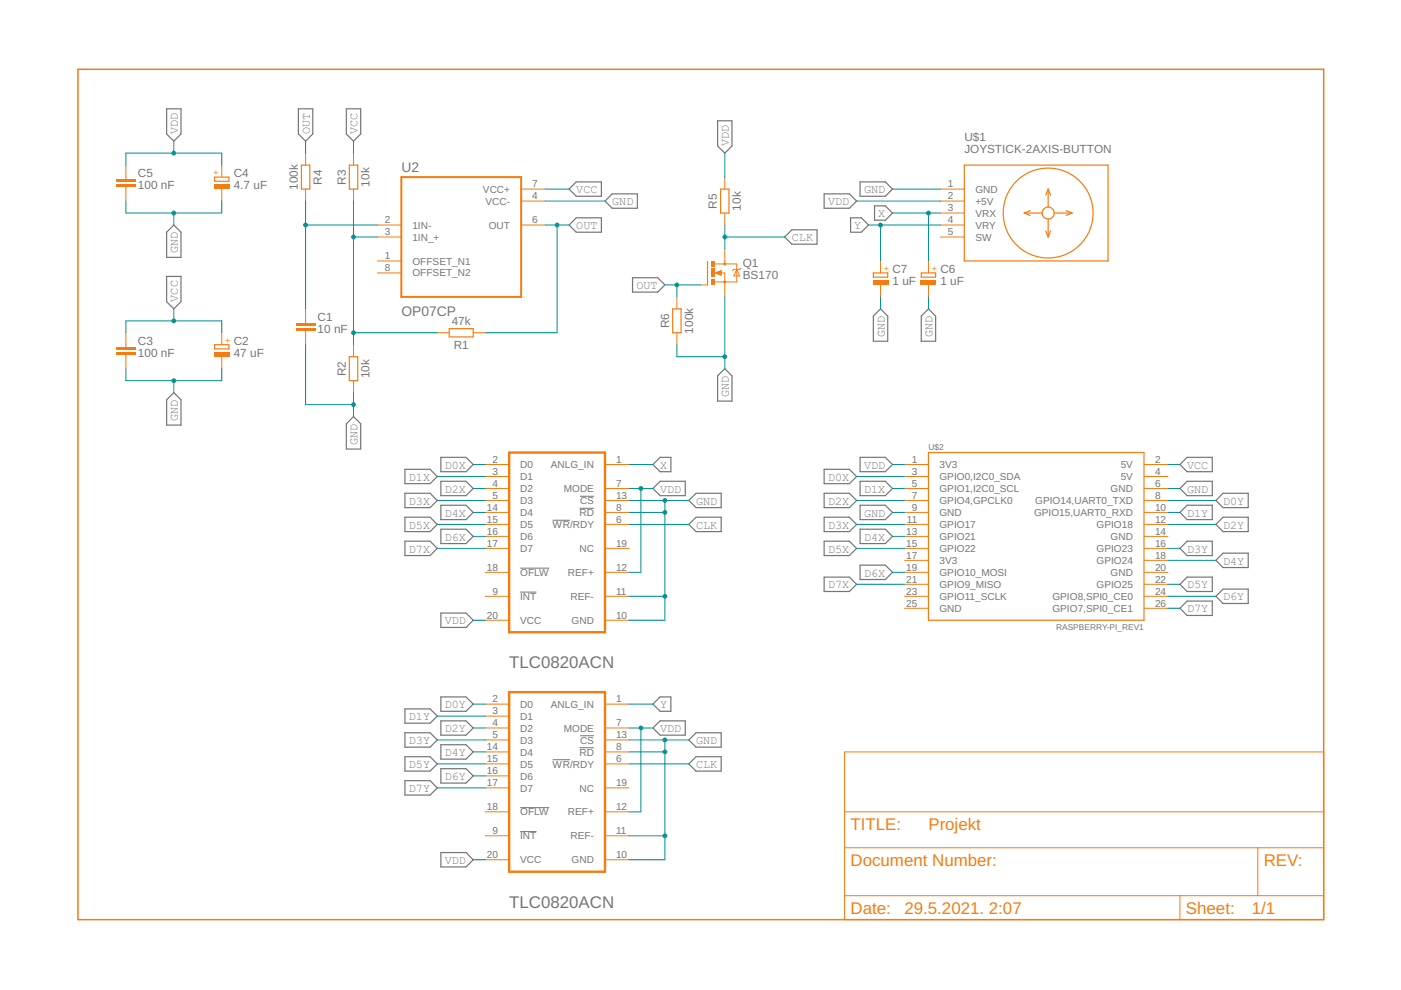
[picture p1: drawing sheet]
<svg xmlns="http://www.w3.org/2000/svg" width="297mm" height="210mm" viewBox="0 0 297 210" stroke-linecap="round" stroke-linejoin="round" font-family="sans-serif">
<g fill="none" stroke="#757575" stroke-width=".25">
<path d="M35.3 23.1h3.1v5.3l-1.5 1.5-1.6-1.5zM63.3 23.1h3v5.3l-1.5 1.5-1.5-1.5zM73.4 23.1h3.1v5.3l-1.5 1.5-1.6-1.5zM152.1 25.6h3.1v5.3l-1.5 1.6-1.6-1.6zM182.4 38.6h5.3l1.5 1.5-1.5 1.5h-5.3zM35.3 58.6h3.1v5.4l-1.5 1.5-1.6-1.5zM36.9 47.7l1.5 1.5v5.4h-3.1v-5.4zM120.6 40.1l1.6-1.5h5.3v3h-5.3zM120.6 47.7l1.6-1.5h5.3v3h-5.3zM128.3 42.6l1.5-1.5h5.3v3.1h-5.3zM134.1 58.9h5.3l1.6 1.5-1.6 1.5h-5.3zM166.4 50.2l1.5-1.5h5.3v3.1h-5.3z"/>
<path d="M174.7 41.1h5.4l1.5 1.5-1.5 1.6h-5.4zM180.3 46.2h2.3l1.5 1.5-1.5 1.5h-2.3zM185.4 43.6h2.3l1.5 1.6-1.5 1.5h-2.3zM153.7 78.2l1.5 1.5v5.3h-3.1v-5.3zM185.2 67l1.5-1.5 1.5 1.5v5.3h-3zM195.3 67l1.5-1.5 1.6 1.5v5.3h-3.1zM36.9 83.2l1.5 1.6v5.3h-3.1v-5.3zM75 88.3l1.5 1.6v5.3h-3.1v-5.3zM85.9 99.5h5.3l1.5 1.5-1.5 1.6h-5.3zM93.5 97h5.3l1.5 1.5-1.5 1.5h-5.3zM140 97h2.2v3h-2.2l-1.6-1.5zM174.7 99.5h5.4l1.5 1.5-1.5 1.6h-5.4z"/>
<path d="M182.4 97h5.3l1.5 1.5-1.5 1.5h-5.3zM250.2 98.5l1.5-1.5h5.3v3h-5.3zM85.9 104.6h5.3l1.5 1.5-1.5 1.5h-5.3zM85.9 109.7h5.3l1.5 1.5-1.5 1.5h-5.3zM85.9 114.7h5.3l1.5 1.6-1.5 1.5h-5.3zM93.5 107.1h5.3l1.5 1.5-1.5 1.6h-5.3zM93.5 102h5.3l1.5 1.6-1.5 1.5h-5.3zM93.5 112.2h5.3l1.5 1.5-1.5 1.6h-5.3zM140 102h5.3v3.1h-5.3l-1.6-1.5zM146 106.1l1.6-1.5h5.3v3h-5.3zM146 111.2l1.6-1.5h5.3v3h-5.3zM174.7 114.7h5.4l1.5 1.6-1.5 1.5h-5.4z"/>
<path d="M174.7 104.6h5.4l1.5 1.5-1.5 1.5h-5.4zM174.7 109.7h5.4l1.5 1.5-1.5 1.5h-5.4zM182.4 107.1h5.3l1.5 1.5-1.5 1.6h-5.3zM182.4 102h5.3l1.5 1.6-1.5 1.5h-5.3zM182.4 112.2h5.3l1.5 1.5-1.5 1.6h-5.3zM182.4 119.8h5.3l1.5 1.5-1.5 1.6h-5.3zM250.2 103.6l1.5-1.6h5.3v3.1h-5.3zM250.2 108.6l1.5-1.5h5.3v3.1h-5.3zM250.2 116.3l1.5-1.6h5.3v3.1h-5.3zM257.8 118.8l1.5-1.5h5.3v3h-5.3zM259.3 104.6h5.3v3h-5.3l-1.5-1.5zM259.3 109.7h5.3v3h-5.3l-1.5-1.5z"/>
<path d="M93.5 130h5.3l1.5 1.5-1.5 1.5h-5.3zM174.7 122.4h5.4l1.5 1.5-1.5 1.5h-5.4zM250.2 123.9l1.5-1.5h5.3v3h-5.3zM250.2 129l1.5-1.6h5.3v3.1h-5.3zM257.8 126.4l1.5-1.5h5.3v3.1h-5.3zM85.9 155.4h5.3l1.5 1.5-1.5 1.5h-5.3zM85.9 150.3h5.3l1.5 1.5-1.5 1.5h-5.3zM93.5 147.8h5.3l1.5 1.5-1.5 1.5h-5.3zM93.5 152.8h5.3l1.5 1.5-1.5 1.6h-5.3zM93.5 157.9h5.3l1.5 1.5-1.5 1.6h-5.3zM138.4 154.3l1.6-1.5h5.3v3.1h-5.3zM140 147.8h2.2v3h-2.2l-1.6-1.5z"/>
<path d="M146 156.9l1.6-1.5h5.3v3h-5.3zM85.9 160.4h5.3l1.5 1.6-1.5 1.5h-5.3zM85.9 165.5h5.3l1.5 1.5-1.5 1.6h-5.3zM93.5 163h5.3l1.5 1.5-1.5 1.5h-5.3zM146 162l1.6-1.6h5.3v3.1h-5.3zM93.5 180.8h5.3l1.5 1.5-1.5 1.5h-5.3z"/>
</g>
<path d="M117.2 110.3h3.7M122.9 107.8h3M123 105.2h2.9M110.3 125.5h3.4M110.3 120.5h6.2M122.9 158.5h3M123 156h2.9M110.3 176.3h3.4M110.3 171.2h6.2M117.2 161.1h3.7" fill="none" stroke="#757575" stroke-width=".21"/>
<path d="M199.4 40.1h5M199.4 42.6h5M199.4 45.2h5M199.4 47.7h5M199.4 50.2h5" fill="none" stroke="#f57c10" stroke-width=".21"/>
<g fill="none" stroke="#f57c10" stroke-width=".25">
<path d="M204.4 35h30.5v20.3h-30.5z"/>
<circle cx="222.2" cy="45.2" r="9.5"/>
</g>
<path d="M221.2 44.2a1.4 1.4 0 0 1 2.2 .3 1.4 1.4 0 0 1-.8 2 1.4 1.4 0 0 1-1.8-1.3h.3a1.15 1.15 0 0 1 1.6-1.1 1.15 1.15 0 0 1 .3 1.9 1.15 1.15 0 0 1-1.9-.6v-.2h-.3z" fill-rule="evenodd" fill="#f57c10"/>
<path d="M221.2 44.2l.9-.4 1 .3 .5 .9-.2 1-.9 .5-1-.1-.5-.6-.2-.6h.3l.1-.6 .4-.4 .6-.2 .5 .1 .5 .4 .2 .5-.1 .6-.3 .4-.6 .3h-.5l-.5-.3-.3-.8h-.3zM221.2 44.2l-.4 1h.3l.3 .8 .5 .2 .5 .1 .6-.3 .3-.4 .1-.6-.2-.5-.5-.4-.5-.1-.6 .2-.4 .4-.1 .6h-.3l.2 .6 .5 .6 1 .1 .9-.5 .2-1-.5-.9-1-.3z" fill="#f57c10"/>
<g fill="none" stroke="#f57c10" stroke-width=".25">
<path d="M150 55.5v4.9M217.1 45.2h3.9M217.1 45.2l1.3 .5M218.4 44.7l-1.3 .5M221.7 49l.5 1.2M222.2 40.1v3.8M222.2 46.4v3.8M222.2 40.1l-.5 1.3M222.2 40.1l.5 1.3M222.7 49l-.5 1.2M223.5 45.2h3.8M226 44.7l1.3 .5"/>
<path d="M227.3 45.2l-1.3 .5M196.8 95.9h45.7v35.6h-45.7z"/>
</g>
<g fill="none" stroke="#f57c10" stroke-width=".21">
<path d="M80 47.7h5.1M80 50.2h5.1M80 55.3h5.1M80 57.9h5.1M110.5 47.7h5.1M110.5 40.1h5.1M110.5 42.6h5.1M151.6 57.9l1.3-.5v1zM151.7 56h4.5v3.8h-4.6M152.8 57.9h.9v2.5M153.7 55.3v.7M156.2 57.1l.6 1.4h-1.2z"/>
<path d="M157.1 56.9l-.3 .2h-1.2l-.3 .3M148.6 60.4h1.4M102.9 98.5h5.1M133.3 98.5h-5M191.8 98.5h5M242.5 98.5h5.1M102.9 101h5M102.9 103.6h5M102.9 106.1h5M102.9 108.6h5M102.9 111.2h5M102.9 113.7h5"/>
<path d="M102.9 116.3h5M107.9 101h.1M107.9 103.6h.1M107.9 106.1h.1M107.9 108.6l.1 .1M107.9 111.2h.1M107.9 113.7h.1M107.9 116.3h.1M128.3 103.6h5M128.3 106.1h5M128.3 108.6h5M128.3 111.2h5"/>
<path d="M128.3 116.3h5M128.3 111.2h.1M128.3 103.6h.1M128.3 108.6v.1M128.3 106.1h.1M128.3 116.3h.1M191.8 101h5M191.8 103.6h5M191.8 106.1h5M191.8 108.6h5M191.8 111.2h5M191.8 113.7h5"/>
<path d="M191.8 116.3h5M191.8 118.8h5M242.5 101h5.1M242.5 103.6h5.1M242.5 106.1h5.1M242.5 108.6h5.1M242.5 111.2h5.1M242.5 113.7h5.1M242.5 116.3h5.1M242.5 118.8h5.1M102.9 121.3l5.1 .1M102.9 126.4h5.1"/>
<path d="M102.9 131.5h5M107.9 131.5h.1M128.3 131.5h.1M128.3 131.5h5M133.3 121.3l-5 .1M133.3 126.4h-5M191.8 121.3h5M191.8 123.9h5M191.8 126.4h5M191.8 129h5M242.5 121.3h5.1M242.5 123.9h5.1"/>
<path d="M242.5 126.4h5.1M242.5 129h5.1"/>
</g>
<path d="M85.1 37.5h25.4v25.4h-25.4z" fill="none" stroke="#f57c10" stroke-width=".42"/>
<path d="M107.9 95.9h20.4v38.1h-20.4z" fill="none" stroke="#f57c10" stroke-width=".51"/>
<path d="M152.8 57.6l-.9 .3 .9 .2v-.2h-.3" fill="none" stroke="#f57c10" stroke-width=".32"/>
<g fill="#f57c10">
<path d="M150.9 59.1h.7v1.3h-.7z" fill-rule="evenodd"/>
<path d="M150.9 55.3h.7v1.3h-.7z" fill-rule="evenodd"/>
<path d="M150.9 57h.7v1.8h-.7z" fill-rule="evenodd"/>
<circle cx="153.7" cy="59.8" r=".33"/>
<circle cx="153.7" cy="56" r=".33"/>
</g>
<g fill="#f57c10">
<path d="M153.3 59.8a.35 .35 0 0 1 .7 0 .35 .35 0 0 1-.7 0zM153.3 59.8a.35 .35 0 0 0 .7 0 .35 .35 0 0 0-.7 0z"/>
<path d="M153.3 56a.35 .35 0 0 1 .7 0 .35 .35 0 0 1-.7 0zM153.3 56a.35 .35 0 0 0 .7 0 .35 .35 0 0 0-.7 0z"/>
<path d="M150.9 59.1h.7v1.3h-.7zM150.9 59.1v1.3h.7v-1.3z"/>
<path d="M150.9 55.3h.7v1.3h-.7zM150.9 55.3v1.3h.7v-1.3z"/>
<path d="M150.9 57h.7v1.8h-.7zM150.9 57v1.8h.7v-1.8z"/>
</g>
<path d="M153.7 52.8v2.5M92.7 70.5h2.5M100.3 70.5h2.6M153.7 60.4v2.5" fill="none" stroke="#f57c10" stroke-width=".21"/>
<path d="M95.2 69.7h5.1v1.7h-5.1z" fill="none" stroke="#f57c10" stroke-width=".25"/>
<g fill="#f57c10">
<path d="M62.8 69.6h4v.5h-4z" fill-rule="evenodd"/>
<path d="M62.8 68.5h4v.5h-4z" fill-rule="evenodd"/>
</g>
<g fill="#f57c10">
<path d="M62.8 69.6h4v.5h-4zM62.8 69.6v.5h4v-.5z"/>
<path d="M62.8 68.5h4v.5h-4zM62.8 68.5v.5h4v-.5z"/>
</g>
<path d="M64.8 65.5v3M64.8 70v3.1" fill="none" stroke="#f57c10" stroke-width=".21"/>
<path d="M45.5 73.1h3v.9h-3z" fill="none" stroke="#f57c10" stroke-width=".25"/>
<path d="M45.4 74.7h3.3v.9h-3.3z" fill-rule="evenodd" fill="#f57c10"/>
<path d="M45.4 74.7h3.3v.9h-3.3zM45.4 74.7v.9h3.3v-.9z" fill="#f57c10"/>
<path d="M64.8 32.5v2.5M75 32.5v2.5M153.7 37.5v2.6M64.8 40.1v2.5M75 40.1v2.5M153.7 45.2v2.5M47 70.5v2.6M47 75.6v2.6M75 73.1v2.5M75 80.7v2.5" fill="none" stroke="#f57c10" stroke-width=".21"/>
<path d="M63.9 35h1.8v5.1h-1.8zM74.1 35h1.7v5.1h-1.7zM152.8 40.1h1.8v5.1h-1.8zM74.1 75.6h1.7v5.1h-1.7z" fill="none" stroke="#f57c10" stroke-width=".25"/>
<g fill="#f57c10">
<path d="M24.7 74.6h4v.5h-4z" fill-rule="evenodd"/>
<path d="M24.7 73.6h4v.5h-4z" fill-rule="evenodd"/>
</g>
<g fill="#f57c10">
<path d="M24.7 74.6h4v.5h-4zM24.7 74.6v.5h4v-.5z"/>
<path d="M24.7 73.6h4v.5h-4zM24.7 73.6v.5h4v-.5z"/>
</g>
<path d="M26.7 70.5v3.1M26.7 75.1v3.1" fill="none" stroke="#f57c10" stroke-width=".21"/>
<path d="M45.5 37.5h3v.9h-3z" fill="none" stroke="#f57c10" stroke-width=".25"/>
<path d="M45.4 39.2h3.3v.9h-3.3z" fill-rule="evenodd" fill="#f57c10"/>
<path d="M45.4 39.2h3.3v.9h-3.3zM45.4 39.2v.9h3.3v-.9z" fill="#f57c10"/>
<path d="M47 35v2.5M47 40.1v2.5" fill="none" stroke="#f57c10" stroke-width=".21"/>
<g fill="#f57c10">
<path d="M24.7 39.1h4v.5h-4z" fill-rule="evenodd"/>
<path d="M24.7 38.1h4v.5h-4z" fill-rule="evenodd"/>
</g>
<g fill="#f57c10">
<path d="M24.7 39.1h4v.5h-4zM24.7 39.1v.5h4v-.5z"/>
<path d="M24.7 38.1h4v.5h-4zM24.7 38.1v.5h4v-.5z"/>
</g>
<g fill="none" stroke="#f57c10" stroke-width=".21">
<path d="M26.7 35v3.1M26.7 39.6v3M143.5 62.9v2.6M143.5 70.5v2.6M102.9 159.4h5M102.9 151.8h5.1M102.9 149.3h5M102.9 154.3h5M102.9 156.9h5M107.9 149.3h.1M107.9 154.3l.1 .1M107.9 156.9h.1"/>
<path d="M107.9 159.4h.1M128.3 159.4h5M128.3 149.3h.1M128.3 154.3v.1M128.3 159.4h.1M128.3 156.9h.1M128.3 149.3h5M128.3 154.3h5M128.3 156.9h5M179.1 159.4h101.5v35.6h-101.5zM102.9 172.1h5.1M102.9 177.2h5.1"/>
<path d="M102.9 162h5M102.9 164.5h5M102.9 167h5M107.9 162h.1M107.9 164.5h.1M107.9 167l.1 .1M128.3 162h.1M128.3 167v.1M128.3 162h5M128.3 167h5M133.3 172.1h-5M133.3 177.2h-5"/>
<path d="M179.1 179.7h101.5M179.1 172.1h101.5M266.7 179.7v10.2M102.9 182.3h5M107.9 182.3h.1M128.3 182.3h.1M128.3 182.3h5M179.1 189.9h101.5M250.2 189.9v5.1"/>
</g>
<path d="M16.5 14.7h264.1v180.3h-264.1z" fill="none" stroke="#f57c10" stroke-width=".32"/>
<path d="M195.3 57.9h3.1v.9h-3.1zM142.6 65.5h1.8v5h-1.8z" fill="none" stroke="#f57c10" stroke-width=".25"/>
<path d="M107.9 146.7h20.4v38.1h-20.4z" fill="none" stroke="#f57c10" stroke-width=".51"/>
<path d="M195.2 59.5h3.3v.9h-3.3z" fill-rule="evenodd" fill="#f57c10"/>
<path d="M195.2 59.5h3.3v.9h-3.3zM195.2 59.5v.9h3.3v-.9z" fill="#f57c10"/>
<path d="M196.8 55.3v2.6M196.8 60.4v2.5" fill="none" stroke="#f57c10" stroke-width=".21"/>
<path d="M185.2 57.9h3v.9h-3z" fill="none" stroke="#f57c10" stroke-width=".25"/>
<path d="M185 59.5h3.3v.9h-3.3z" fill-rule="evenodd" fill="#f57c10"/>
<path d="M185 59.5h3.3v.9h-3.3zM185 59.5v.9h3.3v-.9z" fill="#f57c10"/>
<path d="M186.7 55.3v2.6M186.7 60.4v2.5" fill="none" stroke="#f57c10" stroke-width=".21"/>
<path d="M115.6 40.1h5M26.7 70.5v-2.5h20.3v2.5M247.6 98.5h2.6" fill="none" stroke="#009292" stroke-width=".21"/>
<circle cx="36.9" cy="68" r=".51" fill="#009292"/>
<path d="M36.3 68a.55 .55 0 0 1 1.1 0 .55 .55 0 0 1-1.1 0zM36.3 68a.55 .55 0 0 0 1.1 0 .55 .55 0 0 0-1.1 0z" fill="#009292"/>
<path d="M75 29.9v2.6M26.7 42.6v2.6h20.3v-2.6M115.6 42.6h12.7M36.9 65.5v2.5M189.2 108.6h2.6M247.6 103.6h2.6" fill="none" stroke="#009292" stroke-width=".21"/>
<circle cx="36.9" cy="45.2" r=".51" fill="#009292"/>
<path d="M36.3 45.2a.55 .55 0 0 1 1.1 0 .55 .55 0 0 1-1.1 0zM36.3 45.2a.55 .55 0 0 0 1.1 0 .55 .55 0 0 0-1.1 0z" fill="#009292"/>
<path d="M36.9 45.2v2.5M26.7 78.2v2.5h20.3v-2.5" fill="none" stroke="#009292" stroke-width=".21"/>
<circle cx="36.9" cy="80.7" r=".51" fill="#009292"/>
<path d="M36.3 80.7a.55 .55 0 0 1 1.1 0 .55 .55 0 0 1-1.1 0zM36.3 80.7a.55 .55 0 0 0 1.1 0 .55 .55 0 0 0-1.1 0z" fill="#009292"/>
<path d="M64.8 73.1v12.7h10.2M36.9 80.7v2.5M75 83.2v5.1" fill="none" stroke="#009292" stroke-width=".21"/>
<circle cx="75" cy="85.8" r=".51" fill="#009292"/>
<path d="M74.4 85.8a.55 .55 0 0 1 1.1 0 .55 .55 0 0 1-1.1 0zM74.4 85.8a.55 .55 0 0 0 1.1 0 .55 .55 0 0 0-1.1 0z" fill="#009292"/>
<path d="M143.5 73.1v2.5h10.2M153.7 62.9v15.3" fill="none" stroke="#009292" stroke-width=".21"/>
<circle cx="153.7" cy="75.6" r=".51" fill="#009292"/>
<path d="M153.2 75.6a.51 .51 0 0 1 1 0 .51 .51 0 0 1-1 0zM153.2 75.6a.51 .51 0 0 0 1 0 .51 .51 0 0 0-1 0z" fill="#009292"/>
<path d="M189.2 40.1h10.2M133.3 106.1h12.7M141 106.1v2.5h-7.7" fill="none" stroke="#009292" stroke-width=".21"/>
<circle cx="141" cy="106.1" r=".51" fill="#009292"/>
<path d="M140.5 106.1a.51 .51 0 0 1 1 0 .51 .51 0 0 1-1 0zM140.5 106.1a.51 .51 0 0 0 1 0 .51 .51 0 0 0-1 0z" fill="#009292"/>
<path d="M141 108.6v17.8h-7.7" fill="none" stroke="#009292" stroke-width=".21"/>
<circle cx="141" cy="108.6" r=".51" fill="#009292"/>
<path d="M140.5 108.6a.51 .51 0 0 1 1 0 .51 .51 0 0 1-1 0zM140.5 108.6a.51 .51 0 0 0 1 0 .51 .51 0 0 0-1 0z" fill="#009292"/>
<path d="M141 126.4v5.1h-7.7" fill="none" stroke="#009292" stroke-width=".21"/>
<circle cx="141" cy="126.4" r=".51" fill="#009292"/>
<path d="M140.5 126.4a.51 .51 0 0 1 1 0 .51 .51 0 0 1-1 0zM140.5 126.4a.51 .51 0 0 0 1 0 .51 .51 0 0 0-1 0z" fill="#009292"/>
<path d="M133.3 156.9h12.7M141 156.9v2.5h-7.7" fill="none" stroke="#009292" stroke-width=".21"/>
<circle cx="141" cy="156.9" r=".51" fill="#009292"/>
<path d="M140.5 156.9a.51 .51 0 0 1 1 0 .51 .51 0 0 1-1 0zM140.5 156.9a.51 .51 0 0 0 1 0 .51 .51 0 0 0-1 0z" fill="#009292"/>
<path d="M141 159.4v17.8h-7.7" fill="none" stroke="#009292" stroke-width=".21"/>
<circle cx="141" cy="159.4" r=".51" fill="#009292"/>
<path d="M140.5 159.4a.51 .51 0 0 1 1 0 .51 .51 0 0 1-1 0zM140.5 159.4a.51 .51 0 0 0 1 0 .51 .51 0 0 0-1 0z" fill="#009292"/>
<path d="M141 177.2v5.1h-7.7" fill="none" stroke="#009292" stroke-width=".21"/>
<circle cx="141" cy="177.2" r=".51" fill="#009292"/>
<path d="M140.5 177.2a.51 .51 0 0 1 1 0 .51 .51 0 0 1-1 0zM140.5 177.2a.51 .51 0 0 0 1 0 .51 .51 0 0 0-1 0z" fill="#009292"/>
<path d="M75 50.2h5M75 42.6v27.9M186.7 62.9v2.6M196.8 62.9v2.6" fill="none" stroke="#009292" stroke-width=".21"/>
<circle cx="75" cy="50.2" r=".51" fill="#009292"/>
<path d="M74.4 50.2a.55 .55 0 0 1 1.1 0 .55 .55 0 0 1-1.1 0zM74.4 50.2a.55 .55 0 0 0 1.1 0 .55 .55 0 0 0-1.1 0z" fill="#009292"/>
<path d="M92.7 70.5h-17.7v2.6" fill="none" stroke="#009292" stroke-width=".21"/>
<circle cx="75" cy="70.5" r=".51" fill="#009292"/>
<path d="M74.4 70.5a.55 .55 0 0 1 1.1 0 .55 .55 0 0 1-1.1 0zM74.4 70.5a.55 .55 0 0 0 1.1 0 .55 .55 0 0 0-1.1 0z" fill="#009292"/>
<path d="M64.8 42.6v22.9M64.8 47.7h15.2" fill="none" stroke="#009292" stroke-width=".21"/>
<circle cx="64.8" cy="47.7" r=".51" fill="#009292"/>
<path d="M64.3 47.7a.51 .51 0 0 1 1 0 .51 .51 0 0 1-1 0zM64.3 47.7a.51 .51 0 0 0 1 0 .51 .51 0 0 0-1 0z" fill="#009292"/>
<path d="M26.7 35v-2.5h20.3v2.5M36.9 29.9v2.6M189.2 98.5h2.6" fill="none" stroke="#009292" stroke-width=".21"/>
<circle cx="36.9" cy="32.5" r=".51" fill="#009292"/>
<path d="M36.3 32.5a.55 .55 0 0 1 1.1 0 .55 .55 0 0 1-1.1 0zM36.3 32.5a.55 .55 0 0 0 1.1 0 .55 .55 0 0 0-1.1 0z" fill="#009292"/>
<path d="M153.7 32.5v5M181.6 42.6h17.8M133.3 103.6h5.1M135.9 103.6v17.7h-2.6" fill="none" stroke="#009292" stroke-width=".21"/>
<circle cx="135.9" cy="103.6" r=".51" fill="#009292"/>
<path d="M135.4 103.6a.51 .51 0 0 1 1 0 .51 .51 0 0 1-1 0zM135.4 103.6a.51 .51 0 0 0 1 0 .51 .51 0 0 0-1 0z" fill="#009292"/>
<path d="M100.3 131.5h2.6M133.3 154.3h5.1M135.9 154.3v17.8h-2.6" fill="none" stroke="#009292" stroke-width=".21"/>
<circle cx="135.9" cy="154.3" r=".51" fill="#009292"/>
<path d="M135.4 154.3a.51 .51 0 0 1 1 0 .51 .51 0 0 1-1 0zM135.4 154.3a.51 .51 0 0 0 1 0 .51 .51 0 0 0-1 0z" fill="#009292"/>
<path d="M115.6 47.7h5M118.1 47.7v22.8h-15.2M100.3 182.3h2.6" fill="none" stroke="#009292" stroke-width=".21"/>
<circle cx="118.1" cy="47.7" r=".51" fill="#009292"/>
<path d="M117.6 47.7a.51 .51 0 0 1 1 0 .51 .51 0 0 1-1 0zM117.6 47.7a.51 .51 0 0 0 1 0 .51 .51 0 0 0-1 0z" fill="#009292"/>
<path d="M64.8 29.9v2.6M141 60.4h7.6M143.5 60.4v2.5" fill="none" stroke="#009292" stroke-width=".21"/>
<circle cx="143.5" cy="60.4" r=".51" fill="#009292"/>
<path d="M143 60.4a.51 .51 0 0 1 1 0 .51 .51 0 0 1-1 0zM143 60.4a.51 .51 0 0 0 1 0 .51 .51 0 0 0-1 0z" fill="#009292"/>
<path d="M153.7 47.7v5.1" fill="none" stroke="#009292" stroke-width=".21"/>
<circle cx="153.7" cy="50.2" r=".51" fill="#009292"/>
<path d="M153.2 50.2a.51 .51 0 0 1 1 0 .51 .51 0 0 1-1 0zM153.2 50.2a.51 .51 0 0 0 1 0 .51 .51 0 0 0-1 0z" fill="#009292"/>
<path d="M153.7 50.2h12.7M189.2 45.2h10.2M196.8 45.2v10.1M133.3 111.2h12.7M133.3 162h12.7" fill="none" stroke="#009292" stroke-width=".21"/>
<circle cx="196.8" cy="45.2" r=".51" fill="#009292"/>
<path d="M196.3 45.2a.55 .55 0 0 1 1.1 0 .55 .55 0 0 1-1.1 0zM196.3 45.2a.55 .55 0 0 0 1.1 0 .55 .55 0 0 0-1.1 0z" fill="#009292"/>
<path d="M184.1 47.7h15.3M186.7 47.7v7.6M133.3 98.5h5.1" fill="none" stroke="#009292" stroke-width=".21"/>
<circle cx="186.7" cy="47.7" r=".51" fill="#009292"/>
<path d="M186.2 47.7a.51 .51 0 0 1 1 0 .51 .51 0 0 1-1 0zM186.2 47.7a.51 .51 0 0 0 1 0 .51 .51 0 0 0-1 0z" fill="#009292"/>
<g fill="none" stroke="#009292" stroke-width=".21">
<path d="M100.3 98.5h2.6M92.7 101h10.2M92.7 106.1h10.2M92.7 111.2h10.2M92.7 116.3h10.2M100.3 103.6h2.6M100.3 108.6h2.6M100.3 113.7h2.6M181.6 101h10.2M181.6 106.1h10.2M181.6 111.2h10.2M181.6 116.3h10.2"/>
<path d="M189.2 103.6h2.6M189.2 113.7h2.6M247.6 106.1h10.2M247.6 111.2h10.2M247.6 108.6h2.6M247.6 116.3h2.6M247.6 118.8h10.2M181.6 123.9h10.2M189.2 121.3h2.6M247.6 123.9h2.6M247.6 126.4h10.2M247.6 129h2.6"/>
<path d="M92.7 151.8h10.2M92.7 156.9h10.2M100.3 149.3h2.6M100.3 154.3h2.6M100.3 159.4h2.6M133.3 149.3h5.1M92.7 162h10.2M92.7 167h10.2M100.3 164.5h2.6"/>
</g>
<g font-size="3.6" fill="#757575">
<text x="108" y="141.7">TLC0820ACN</text>
<text x="108" y="192.4">TLC0820ACN</text>
</g>
<g font-size="3.6" fill="#f57c10">
<text x="180.3" y="175.9">TITLE:</text>
<text x="196.8" y="175.9">Projekt</text>
<text x="180.3" y="183.6">Document Number:</text>
<text x="267.9" y="183.6">REV:</text>
<text x="180.3" y="193.7">Date:</text>
<text x="191.8" y="193.7">29.5.2021. 2:07</text>
<text x="251.4" y="193.7">Sheet:</text>
<text x="265.4" y="193.7">1/1</text>
</g>
<g font-size="2.9" fill="#757575">
<text x="85.1" y="36.5">U2</text>
<text x="85.1" y="66.9">OP07CP</text>
</g>
<g font-size="2.5" fill="#757575">
<text x="37.7" y="28.4" transform="rotate(-90 37.7 28.4)">VDD</text>
<text x="65.7" y="28.4" transform="rotate(-90 65.7 28.4)">OUT</text>
<text x="75.8" y="28.4" transform="rotate(-90 75.8 28.4)">VCC</text>
<text x="204.5" y="29.9">U$1</text>
<text x="154.6" y="30.9" transform="rotate(-90 154.6 30.9)">VDD</text>
<text x="204.5" y="32.5">JOYSTICK-2AXIS-BUTTON</text>
<text x="29.2" y="40.1">100 nF</text>
<text x="29.2" y="37.5">C5</text>
<text x="49.5" y="40.1">4.7 uF</text>
<text x="49.5" y="37.5">C4</text>
<text x="63.1" y="40.3" transform="rotate(-90 63.1 40.3)">100k</text>
<text x="68.2" y="39.2" transform="rotate(-90 68.2 39.2)">R4</text>
<text x="73.3" y="39.1" transform="rotate(-90 73.3 39.1)">R3</text>
<text x="78.4" y="39.6" transform="rotate(-90 78.4 39.6)">10k</text>
<text x="122.2" y="41">VCC</text>
<text x="183.2" y="41">GND</text>
<text x="129.8" y="43.5">GND</text>
<text x="152" y="44.2" transform="rotate(-90 152 44.2)">R5</text>
<text x="157.1" y="44.6" transform="rotate(-90 157.1 44.6)">10k</text>
<text x="175.6" y="43.5">VDD</text>
<text x="186.2" y="46.1">X</text>
<text x="37.7" y="53.7" transform="rotate(-90 37.7 53.7)">GND</text>
<text x="122.2" y="48.6">OUT</text>
<text x="167.9" y="51.1">CLK</text>
<text x="181.1" y="48.6">Y</text>
<text x="157.5" y="59.1">BS170</text>
<text x="157.5" y="56.6">Q1</text>
<text x="189.2" y="57.9">C7</text>
<text x="199.4" y="57.9">C6</text>
<text x="37.7" y="64" transform="rotate(-90 37.7 64)">VCC</text>
<text x="134.9" y="61.3">OUT</text>
<text x="189.2" y="60.4">1 uF</text>
<text x="199.4" y="60.4">1 uF</text>
<text x="67.3" y="70.6">10 nF</text>
<text x="67.3" y="68">C1</text>
<text x="95.8" y="68.9">47k</text>
<text x="141.9" y="69.6" transform="rotate(-90 141.9 69.6)">R6</text>
<text x="146.9" y="70.7" transform="rotate(-90 146.9 70.7)">100k</text>
<text x="187.6" y="71.5" transform="rotate(-90 187.6 71.5)">GND</text>
<text x="197.7" y="71.5" transform="rotate(-90 197.7 71.5)">GND</text>
<text x="29.2" y="75.6">100 nF</text>
<text x="29.2" y="73.1">C3</text>
<text x="49.5" y="75.6">47 uF</text>
<text x="49.5" y="73.1">C2</text>
<text x="96.2" y="74">R1</text>
<text x="73.3" y="79.8" transform="rotate(-90 73.3 79.8)">R2</text>
<text x="78.4" y="80.2" transform="rotate(-90 78.4 80.2)">10k</text>
<text x="37.7" y="89.3" transform="rotate(-90 37.7 89.3)">GND</text>
<text x="154.6" y="84.2" transform="rotate(-90 154.6 84.2)">GND</text>
<text x="75.8" y="94.4" transform="rotate(-90 75.8 94.4)">GND</text>
<text x="86.7" y="101.9">D1X</text>
<text x="94.3" y="99.4">D0X</text>
<text x="140" y="99.4">X</text>
<text x="175.6" y="101.9">D0X</text>
<text x="183.2" y="99.4">VDD</text>
<text x="251.7" y="99.4">VCC</text>
<text x="86.7" y="107">D3X</text>
<text x="94.3" y="104.5">D2X</text>
<text x="140" y="104.5">VDD</text>
<text x="147.6" y="107">GND</text>
<text x="175.6" y="107">D2X</text>
<text x="183.2" y="104.5">D1X</text>
<text x="251.7" y="104.5">GND</text>
<text x="259.3" y="107">D0Y</text>
<text x="86.7" y="112.1">D5X</text>
<text x="94.3" y="109.5">D4X</text>
<text x="147.6" y="112.1">CLK</text>
<text x="175.6" y="112.1">D3X</text>
<text x="183.2" y="109.5">GND</text>
<text x="251.7" y="109.5">D1Y</text>
<text x="259.3" y="112.1">D2Y</text>
<text x="86.7" y="117.2">D7X</text>
<text x="94.3" y="114.6">D6X</text>
<text x="175.6" y="117.2">D5X</text>
<text x="183.2" y="114.6">D4X</text>
<text x="251.7" y="117.2">D3Y</text>
<text x="259.3" y="119.7">D4Y</text>
<text x="175.6" y="124.8">D7X</text>
<text x="183.2" y="122.2">D6X</text>
<text x="251.7" y="124.8">D5Y</text>
<text x="251.7" y="129.9">D7Y</text>
<text x="259.3" y="127.3">D6Y</text>
<text x="94.3" y="132.4">VDD</text>
<text x="86.7" y="152.7">D1Y</text>
<text x="94.3" y="150.2">D0Y</text>
<text x="94.3" y="155.2">D2Y</text>
<text x="140" y="155.2">VDD</text>
<text x="140" y="150.2">Y</text>
<text x="86.7" y="157.8">D3Y</text>
<text x="94.3" y="160.3">D4Y</text>
<text x="147.6" y="157.8">GND</text>
<text x="86.7" y="162.9">D5Y</text>
<text x="86.7" y="167.9">D7Y</text>
<text x="94.3" y="165.4">D6Y</text>
<text x="147.6" y="162.9">CLK</text>
<text x="94.3" y="183.2">VDD</text>
</g>
<g font-size="2.1" fill="#757575">
<text x="102.4" y="40.8">VCC+</text>
<text x="112.8" y="39.7">7</text>
<text x="200.9" y="39.7">1</text>
<text x="206.8" y="40.8">GND</text>
<text x="81.6" y="47.3">2</text>
<text x="102.9" y="43.4">VCC-</text>
<text x="112.8" y="42.3">4</text>
<text x="112.8" y="47.3">6</text>
<text x="200.9" y="42.3">2</text>
<text x="200.9" y="44.8">3</text>
<text x="200.9" y="47.3">4</text>
<text x="206.8" y="43.4">+5V</text>
<text x="206.8" y="45.9">VRX</text>
<text x="81.6" y="49.9">3</text>
<text x="87.4" y="48.5">1IN-</text>
<text x="87.4" y="51">1IN_+</text>
<text x="103.6" y="48.5">OUT</text>
<text x="200.9" y="49.9">5</text>
<text x="206.8" y="48.5">VRY</text>
<text x="206.8" y="51">SW</text>
<text x="81.6" y="55">1</text>
<text x="81.6" y="57.5">8</text>
<text x="87.4" y="56.1">OFFSET_N1</text>
<text x="87.4" y="58.6">OFFSET_N2</text>
<text x="104.4" y="98.1">2</text>
<text x="104.4" y="100.7">3</text>
<text x="110.3" y="99.3">D0</text>
<text x="110.3" y="101.8">D1</text>
<text x="116.8" y="99.3">ANLG_IN</text>
<text x="130.6" y="98.1">1</text>
<text x="193.3" y="98.1">1</text>
<text x="193.3" y="100.7">3</text>
<text x="199.2" y="99.3">3V3</text>
<text x="199.2" y="101.8">GPIO0,I2C0_SDA</text>
<text x="237.6" y="99.3">5V</text>
<text x="237.6" y="101.8">5V</text>
<text x="244.9" y="98.1">2</text>
<text x="244.9" y="100.7">4</text>
<text x="104.4" y="103.2">4</text>
<text x="104.4" y="105.8">5</text>
<text x="110.3" y="104.3">D2</text>
<text x="110.3" y="106.9">D3</text>
<text x="119.5" y="104.3">MODE</text>
<text x="123" y="106.9">CS</text>
<text x="130.6" y="103.2">7</text>
<text x="130.6" y="105.8">13</text>
<text x="193.3" y="103.2">5</text>
<text x="193.3" y="105.8">7</text>
<text x="199.2" y="104.3">GPIO1,I2C0_SCL</text>
<text x="199.2" y="106.9">GPIO4,GPCLK0</text>
<text x="219.5" y="106.9">GPIO14,UART0_TXD</text>
<text x="235.5" y="104.3">GND</text>
<text x="244.9" y="103.2">6</text>
<text x="244.9" y="105.8">8</text>
<text x="103.2" y="108.3">14</text>
<text x="103.2" y="110.8">15</text>
<text x="103.2" y="113.4">16</text>
<text x="110.3" y="109.4">D4</text>
<text x="110.3" y="112">D5</text>
<text x="117.2" y="112">WR/RDY</text>
<text x="122.8" y="109.4">RD</text>
<text x="130.6" y="110.8">6</text>
<text x="130.6" y="108.3">8</text>
<text x="192.1" y="113.4">13</text>
<text x="192.3" y="110.8">11</text>
<text x="193.3" y="108.3">9</text>
<text x="199.2" y="109.4">GND</text>
<text x="199.2" y="112">GPIO17</text>
<text x="219.2" y="109.4">GPIO15,UART0_RXD</text>
<text x="232.5" y="112">GPIO18</text>
<text x="244.9" y="108.3">10</text>
<text x="244.9" y="110.8">12</text>
<text x="244.9" y="113.4">14</text>
<text x="103.2" y="115.9">17</text>
<text x="110.3" y="114.5">D6</text>
<text x="110.3" y="117">D7</text>
<text x="122.8" y="117">NC</text>
<text x="130.6" y="115.9">19</text>
<text x="192.1" y="115.9">15</text>
<text x="192.1" y="118.5">17</text>
<text x="199.2" y="114.5">GPIO21</text>
<text x="199.2" y="117">GPIO22</text>
<text x="199.2" y="119.6">3V3</text>
<text x="232.5" y="117">GPIO23</text>
<text x="232.5" y="119.6">GPIO24</text>
<text x="235.5" y="114.5">GND</text>
<text x="244.9" y="115.9">16</text>
<text x="244.9" y="118.5">18</text>
<text x="103.2" y="121">18</text>
<text x="110.3" y="122.1">OFLW</text>
<text x="120.4" y="122.1">REF+</text>
<text x="130.6" y="121">12</text>
<text x="192.1" y="121">19</text>
<text x="192.1" y="123.5">21</text>
<text x="199.2" y="122.1">GPIO10_MOSI</text>
<text x="199.2" y="124.6">GPIO9_MISO</text>
<text x="232.5" y="124.6">GPIO25</text>
<text x="235.5" y="122.1">GND</text>
<text x="244.9" y="121">20</text>
<text x="244.9" y="123.5">22</text>
<text x="103.2" y="131.1">20</text>
<text x="104.4" y="126.1">9</text>
<text x="110.3" y="127.2">INT</text>
<text x="120.9" y="127.2">REF-</text>
<text x="130.6" y="131.1">10</text>
<text x="130.6" y="126.1">11</text>
<text x="192.1" y="126.1">23</text>
<text x="192.1" y="128.6">25</text>
<text x="199.2" y="127.2">GPIO11_SCLK</text>
<text x="199.2" y="129.7">GND</text>
<text x="223.1" y="127.2">GPIO8,SPI0_CE0</text>
<text x="223.1" y="129.7">GPIO7,SPI0_CE1</text>
<text x="244.9" y="126.1">24</text>
<text x="244.9" y="128.6">26</text>
<text x="110.3" y="132.3">VCC</text>
<text x="121.2" y="132.3">GND</text>
<text x="104.4" y="148.9">2</text>
<text x="130.6" y="148.9">1</text>
<text x="104.4" y="151.5">3</text>
<text x="104.4" y="154">4</text>
<text x="110.3" y="150">D0</text>
<text x="110.3" y="152.6">D1</text>
<text x="110.3" y="155.1">D2</text>
<text x="116.8" y="150">ANLG_IN</text>
<text x="119.5" y="155.1">MODE</text>
<text x="130.6" y="154">7</text>
<text x="103.2" y="159.1">14</text>
<text x="103.2" y="161.6">15</text>
<text x="104.4" y="156.5">5</text>
<text x="110.3" y="157.7">D3</text>
<text x="110.3" y="160.2">D4</text>
<text x="122.8" y="160.2">RD</text>
<text x="123" y="157.7">CS</text>
<text x="130.6" y="161.6">6</text>
<text x="130.6" y="159.1">8</text>
<text x="130.6" y="156.5">13</text>
<text x="103.2" y="164.2">16</text>
<text x="103.2" y="166.7">17</text>
<text x="110.3" y="162.7">D5</text>
<text x="110.3" y="165.3">D6</text>
<text x="110.3" y="167.8">D7</text>
<text x="117.2" y="162.7">WR/RDY</text>
<text x="122.8" y="167.8">NC</text>
<text x="130.6" y="166.7">19</text>
<text x="103.2" y="171.8">18</text>
<text x="110.3" y="172.9">OFLW</text>
<text x="120.4" y="172.9">REF+</text>
<text x="130.6" y="171.8">12</text>
<text x="104.4" y="176.9">9</text>
<text x="110.3" y="178">INT</text>
<text x="120.9" y="178">REF-</text>
<text x="130.6" y="176.9">11</text>
<text x="103.2" y="181.9">20</text>
<text x="110.3" y="183.1">VCC</text>
<text x="121.2" y="183.1">GND</text>
<text x="130.6" y="181.9">10</text>
</g>
<g font-size="1.8" fill="#f57c10">
<text x="46.4" y="37.1" transform="rotate(-90 46.4 37.1)">+</text>
<text x="188.5" y="57.5" transform="rotate(-90 188.5 57.5)">+</text>
<text x="198.7" y="57.5" transform="rotate(-90 198.7 57.5)">+</text>
<text x="48.9" y="72.7" transform="rotate(-90 48.9 72.7)">+</text>
</g>
<g font-size="1.8" fill="#757575">
<text x="196.8" y="95.4">U$2</text>
<text x="223.9" y="133.5">RASPBERRY-PI_REV1</text>
</g>
</svg>
